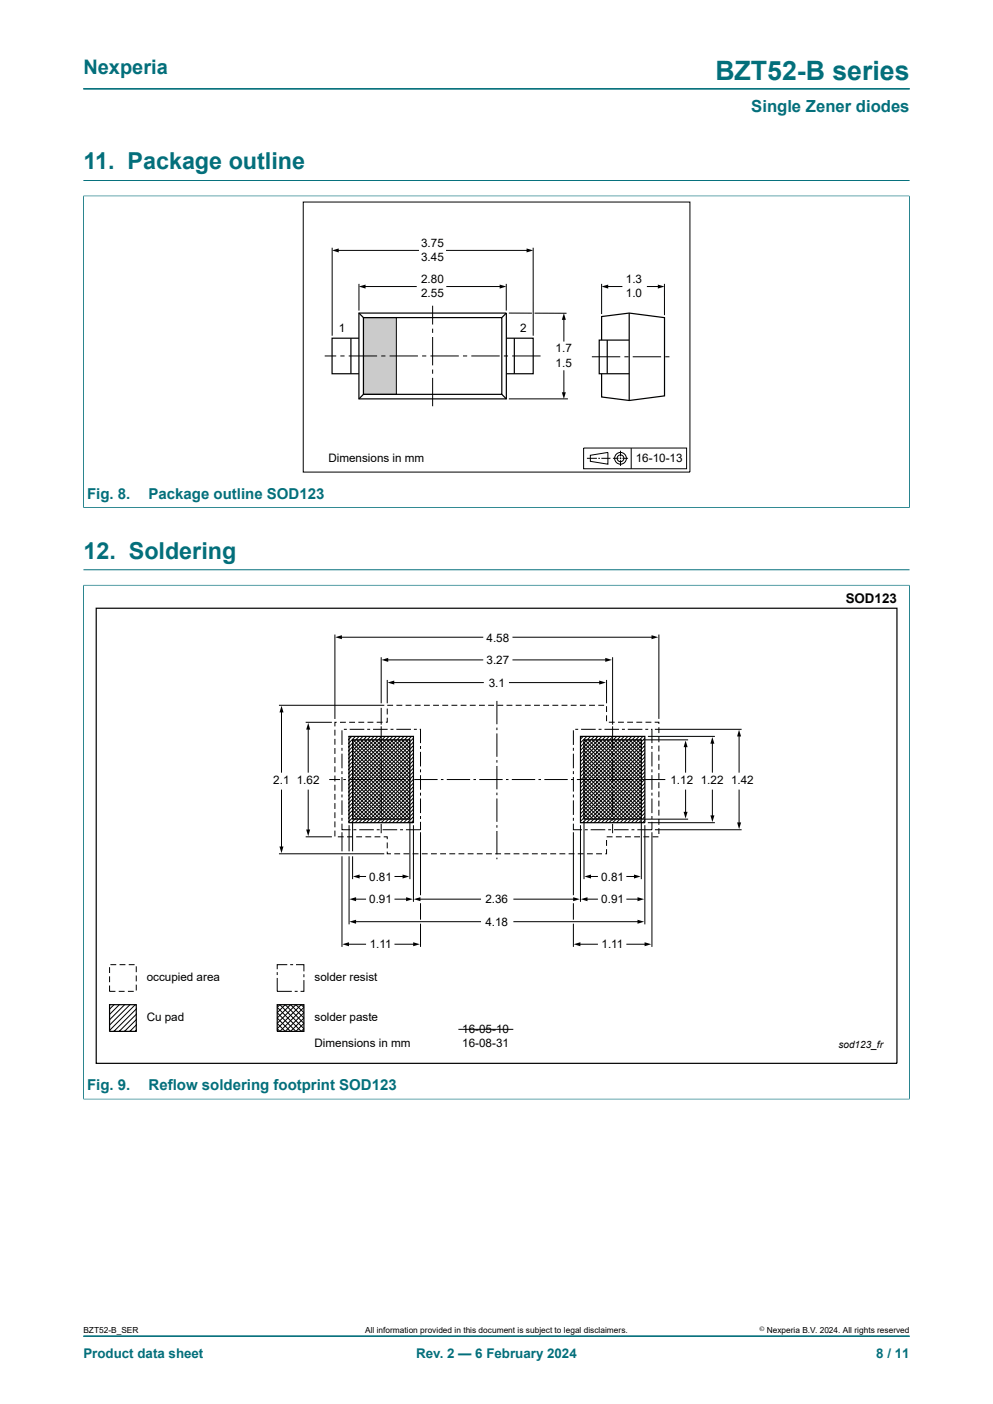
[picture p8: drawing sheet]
<svg xmlns="http://www.w3.org/2000/svg" width="210mm" height="297mm" viewBox="0 0 210 297" stroke-linecap="round" stroke-linejoin="round" font-family="sans-serif">
<path d="M17.6 18.8h174.8M17.6 38.2h174.8M17.6 41.5h174.8M17.6 41.4v66.1M192.4 41.4v66.1M17.6 107.4h174.8" fill="none" stroke="#036f7b" stroke-width=".21"/>
<g fill="none" stroke="#000" stroke-width=".21">
<path d="M64.1 42.7h81.8v57.2h-81.8zM123.4 94.8h21.8v4.4h-21.8zM124.1 97h2.1M124.8 96.3l3.8-.6v2.5l-3.8-.6zM126.5 97h.4M127.2 97h1.9M129.6 97h1.2M131 97h.4M131.2 95.3v1.2M131.2 96.8v.3M131.2 97.4v1.1M131.6 97h1.2"/>
<path d="M133.5 94.8v4.4"/>
<circle cx="131.2" cy="96.9" r=".71"/>
<circle cx="131.2" cy="96.9" r="1.24"/>
</g>
<path d="M76.9 67.2h6.9v16.2h-6.9z" fill="#cbcbcb"/>
<g fill="none" stroke="#000" stroke-width=".21">
<path d="M70.2 52.4v18.6M71.4 53h17.1M94.4 53h17.2M112.8 52.4v18.6M68.7 75.3h2.4M72 75.3h.9M73.7 75.3h6M75.9 60v5.7M76.9 67.2h6.9v16.2h-6.9zM77 60.6h11M80.6 75.3h.9M82.4 75.3h6"/>
<path d="M89.3 75.3h.9M91 75.3h6M91.5 64.7v3.9M91.5 69.5v.9M91.5 71.3v6M91.5 78.2v.9M91.5 79.9v6M94.5 60.6h11.5M97.9 75.3h.9M99.7 75.3h6M106.6 75.3h.8M107.1 60v5.7"/>
<path d="M107.6 66.2h4.9M108.3 75.3h6M113.1 66.2l6.7 .1M119.2 67.4v4.7M119.2 78.4v4.9M125.2 75.5h6M127.2 60v6.4M128.3 60.6h3.2M132 75.5h.9M133.8 75.5h6M136.9 60.6h2.5M140.5 60v6.7"/>
<path d="M140.7 75.5h.9M107.6 84.4h12.5M70.8 134.2v17.9M72 134.8h30.1M80.6 139v9.8M81.8 139.6h20.3M108.5 139.6h19.8M108.5 134.8h29.6M129.6 139v14.3M139.3 134.2v17.9M59 149.2h22.3M59.5 150.4v13"/>
<path d="M64.6 152.8h5.6M65.2 154v9.4M70.8 154.4v1.2M70.8 156.3v1.2M70.8 158.2v1.3M71.2 152.8h-.4v.9M72.3 154.5v3.1M72.3 158.2v.6M72.3 159.4v3.1M72.7 154.3h.6M73.1 152.8h-1.2M73.8 152.8h1.3"/>
<path d="M74 154.3h3M74.5 157.1l12.2 12.2M74.5 157.8l.2 .3M74.5 158.6l12.2 12.3M74.5 159.4l12.2 12.3M74.5 155.7l-.8 .8M74.6 158l12.1 12.1M74.7 156.5l12 12M75.3 155.7l-1.6 1.5M75.4 156.4l11.3 11.3M76.1 155.7l-2.4 2.3M76.2 156.4l10.5 10.5"/>
<path d="M76.9 155.7l-3.2 3.1M77 156.4l9.7 9.7M77 152.8h-1.2M77.4 157.5l-3.7 3.7M77.7 155.7l-4 3.9M77.7 154.3h.6M77.8 156.4l8.9 8.9M78.4 155.7l-4.7 4.7M78.6 156.4l8.1 8.1M78.9 154.3h3.1M79 152.8h-1.3M79.2 155.7l-1.9 1.9"/>
<path d="M79.4 156.4l7.3 7.4M79.7 152.8h1.2M80 155.7l-6.3 6.3M80.2 156.4l6.5 6.6M80.6 149.7v3.6M80.6 153.6v5M80.6 159.3v.5M80.8 155.7l-7.1 7.1M81 156.4l5.7 5.8M81.6 155.7l-7.9 7.9M81.7 156.4l5 5M81.9 151.8v1h-.3"/>
<path d="M81.9 143.8v5M81.9 149.9v1.2M81.9 149.2h1.2M82.4 155.7l-8.7 8.7M82.5 156.4l4.2 4.2M82.6 154.3h.6M83.1 144.4h19.1M83.2 155.7l-9.5 9.4M83.3 156.4l3.4 3.4M83.8 154.3h3.1M83.8 149.2h1.3M84 155.7l-10.3 10.2"/>
<path d="M84.1 156.4l2.6 2.6M84.8 155.7l-7.5 7.5M84.9 156.4l1.8 1.8M85.6 155.7l-11.9 11.8M85.7 156.4l1 1M85.8 149.2h1.2M86.3 155.7l-12.6 12.6M86.5 156.4l.2 .2M87.1 155.7l-13.4 13.4M87.5 159.3l-13.8 13.8M87.5 156.1l-13.8 13.8M87.5 156.9l-13.8 13.8"/>
<path d="M87.5 157.7l-13.8 13.8M87.5 158.5l-10.2 10.2M87.5 154.3h.6M87.7 149.2h1.3M88.8 154.3h.1v2.9M88.9 157.8v.6M88.9 159v3.1M89.7 149.2h1.2M91.6 149.2h1.2M93.5 149.2h1.3M95.5 149.2h1.2M97.4 149.2h1.3"/>
<path d="M99.4 149.2h1.2M101.3 149.2h1.2M103.2 149.2h1.3M105.1 148.3v4.9M105.1 153.9v.5M105.1 155.1v5M105.2 149.2h1.2M107.1 149.2h1.3M107.7 144.4h19.3M109.1 149.2h1.2M111 149.2h1.2M112.9 149.2h1.3"/>
<path d="M114.9 149.2h1.2M116.8 149.2h1.3M118.8 149.2h1.2M120.7 149.2h1.2M121.3 154.5v3.1M121.3 158.2v.6M121.3 159.4v3.1M121.7 154.3h.6M122.6 149.2h1.3M122.9 154.3h3.1M123.4 157.1l12.3 12.2M123.4 157.9l12.3 12.2"/>
<path d="M123.4 158.7l.3 .2M123.4 159.4l12.3 12.3M123.4 155.7l-.7 .7M123.6 158.8l12.1 12.1M123.6 156.4l12.1 12.1M124.2 155.7l-1.5 1.5M124.4 156.4l11.3 11.3M124.6 149.2h1.2M125 155.7l-2.3 2.3M125.2 156.4l10.5 10.5M125.8 155.7l-3.1 3.1M125.9 156.4l9.8 9.7"/>
<path d="M126.5 149.2h1.3M126.6 155.7l-3.9 3.9M126.6 154.3h.6M126.7 156.4l9 9M127.4 155.7l-4.7 4.7M127.5 156.4l8.2 8.2M127.8 154.3h3.1M128.2 155.7l-5.5 5.5M128.3 143.8v5M128.3 149.4v1.2M128.3 151.3v1.3M128.3 156.4l7.4 7.4"/>
<path d="M128.8 152.8h1.2M129 155.7l-6.3 6.3M129.1 156.4l6.6 6.6M129.6 153.6v5M129.6 159.3v.5M129.8 155.7l-7.1 7.1M129.9 156.4l5.8 5.8M130.5 155.7l-7.8 7.8M130.7 156.4l5 5M130.7 152.8h1.2M131.3 155.7l-8.6 8.6M131.5 156.4l4.2 4.2"/>
<path d="M131.5 154.3h.7M132.1 155.7l-9.4 9.4M132.3 156.4l3.4 3.4M132.6 152.8h1.3M132.8 154.3h3.1M132.9 155.7l-10.2 10.2M133.1 156.4l2.6 2.6M133.7 155.7l-11 11M133.8 156.4l1.9 1.8M134.5 155.7l-11.8 11.8M134.6 152.8h1.2M134.6 156.4l1.1 1.1"/>
<path d="M135.3 155.7l-12.6 12.6M135.4 156.4l.3 .3M136 156.5h9.5M136.1 155.7l-13.4 13.4M136.4 156.1l-13.7 13.8M136.4 156.9l-13.7 13.8M136.4 157.7l-13.7 13.7M136.4 158.5l-13.7 13.7M136.4 159.3l-13.7 13.7M136.5 154.3h.6M136.5 152.8h1.3M137 155.8h14.2"/>
<path d="M137.7 154.3h.2v2.9M137.9 157.8v.6M137.9 159v3.1M138.5 152.8h.8v.3M138.5 154.3h18.3M139.3 153.8v1.3M139.3 155.8v1.2M139.3 157.7v1.3M139.3 159.7v1.2M145 157.7v5.7M150.7 157v6.4M156.3 155.5v7.9"/>
<path d="M59.5 167v12.4M64.6 177h5.6M65.2 167v8.8M69.6 164.9h2.3M70.8 160.2v1.2M70.8 162.1v1.3M70.8 164.1v1.2M70.8 166v1.2M70.8 167.9v1.3M70.8 169.9v1.2M70.8 171.8v1.3M70.8 173.8v1.2"/>
<path d="M70.8 175.7v1.2M71.4 177h1.3M72.3 174.2v1.3h1.8M72.3 163.1v.7M72.3 164.4v3.1M72.3 168.1v.6M72.3 169.3v3.1M72.3 173v.6M72.3 176.1v4M72.6 164.9h.5M73.4 177h1.2M73.8 174.6v5.5"/>
<path d="M73.8 164.9h5M74.5 160.2l12.2 12.2M74.5 161l12.2 12.2M74.5 161.8l.2 .2M74.5 162.6l10.7 10.7M74.5 163.4l.2 .2M74.5 164.2l9.1 9.1M74.5 165l8.3 8.3M74.5 165.7l7.5 7.6M74.5 166.5l6.7 6.8M74.5 167.3l.2 .3M74.5 168.1l5.1 5.2"/>
<path d="M74.5 168.9l4.4 4.4M74.5 169.7l3.6 3.6M74.5 170.5l2.8 2.8M74.5 171.3l2 2M74.5 172.1l1.2 1.2M74.5 172.9l.4 .4M74.6 173.6v6.5M74.6 161.9l11.4 11.4M74.6 163.5l9.8 9.8M74.6 167.5l5.8 5.8M74.7 175.5h.7M75.3 177h1.3"/>
<path d="M76 175.5h3.1M77.3 177h1.2M77.4 163.1l-3.7 3.6M77.4 168.6l-3.7 3.7M79.2 177h1.2M79.5 164.9h.5M79.7 175.5h.6M80.6 160.5v5M80.6 166.2v.5M80.6 167.4v4.9M80.6 173v.6M80.6 174.3v2"/>
<path d="M80.7 164.9h5M80.9 175.5h3.1M81.2 177h.7v.5M81.9 178.2v1.3M84.6 175.5h.6M86.4 164.9h.5M86.7 173.6v12.4M87.4 174.6v16.2M87.5 160.1l-13.8 13.7M87.5 160.9l-13.2 13.2M87.5 161.7l-12.4 12.4M87.5 162.5l-11.6 11.6"/>
<path d="M87.5 163.3l-10.8 10.8M87.5 164l-10.1 10.1M87.5 164.8l-9.3 9.3M87.5 165.6l-8.5 8.5M87.5 166.4l-7.7 7.7M87.5 167.2l-6.9 6.9M87.5 168l-6.1 6.1M87.5 168.8l-5.3 5.3M87.5 169.6l-4.5 4.5M87.5 170.4l-3.7 3.7M87.5 171.2l-2.9 2.9M87.5 171.9l-2.2 2.2"/>
<path d="M87.5 172.7l-1.4 1.4M87.5 173.5l-.6 .6M87.6 164.9h4.9M88.9 173.9v1.6h-3.1M88.9 162.7v.7M88.9 164v3.1M88.9 167.7v.6M88.9 168.9v3.1M88.9 172.6v.6M88.9 176.1v13.3M93.2 164.9h.6M94.5 164.9h4.9"/>
<path d="M100.1 164.9h.6M101.4 164.9h4.9M105.1 160.8v.5M105.1 162v5M105.1 167.7v.5M105.1 168.9v4.9M105.1 174.6v.5M105.1 175.8v4.9M107 164.9h.5M108.2 164.9h5M113.9 164.9h.5M115.1 164.9h5"/>
<path d="M120.8 164.9h.5M121.3 174.2v1.3h1.8M121.3 163.1v.7M121.3 164.4v3.1M121.3 168.1v.6M121.3 169.3v3.1M121.3 173v.6M121.3 176.1v13.3M122 164.9h4.9M122.8 174.6v16.2M123.4 160.2l12.3 12.3M123.4 161l12.3 12.3"/>
<path d="M123.4 161.8l11.5 11.5M123.4 162.6l.3 .2M123.4 163.4l9.9 9.9M123.4 164.2l9.1 9.1M123.4 165l8.3 8.3M123.4 165.8l7.6 7.5M123.4 166.6l6.8 6.7M123.4 167.4l6 5.9M123.4 168.1l.3 .3M123.4 168.9l4.4 4.4M123.4 169.7l3.6 3.6M123.4 170.5l2.8 2.8"/>
<path d="M123.4 171.3l2 2M123.4 172.1l1.2 1.2M123.4 172.9l.4 .4M123.5 173.6v12.4M123.6 162.7l10.5 10.6M123.6 168.3l5 5M123.7 175.5h.6M124.9 175.5h3.1M127.6 164.9h.6M128.3 179.6v1h-.3M128.3 177.7v1.2M128.3 177h1.2"/>
<path d="M128.6 175.5h.6M128.9 164.9h4.9M129.6 160.5v5M129.6 166.2v.5M129.6 167.4v4.9M129.6 173v.6M129.6 174.3v2M129.9 175.5h3M130.2 177h1.3M132.2 177h1.2M133.6 175.5h.6M134.1 177h1.3"/>
<path d="M134.5 164.9h.6M135.6 173.6v12.4M135.8 164.9h4.9M135.9 173.3h9.6M136.1 177h1.2M136.4 174.6v20.9M136.4 160.1l-13.7 13.7M136.4 160.9l-13.2 13.2M136.4 161.6l-12.4 12.5M136.4 162.4l-11.6 11.7M136.4 163.2l-10.8 10.9M136.4 164l-10 10.1"/>
<path d="M136.4 164.8l-9.2 9.3M136.4 165.6l-8.4 8.5M136.4 166.4l-7.6 7.7M136.4 167.2l-6.9 6.9M136.4 168l-6.1 6.1M136.4 168.8l-5.3 5.3M136.4 169.6l-4.5 4.5M136.4 170.3l-3.7 3.8M136.4 171.1l-2.9 3M136.4 171.9l-2.1 2.2M136.4 172.7l-1.3 1.4M136.4 173.5l-.5 .6"/>
<path d="M137 174h14.2M137.9 173.9v1.6h-3.1M137.9 162.7v.7M137.9 164v3.1M137.9 167.7v.6M137.9 168.9v3.1M137.9 172.6v.6M137.9 176.1v24.2M138 177h1.2M138.5 175.5h18.3M139.3 161.6v1.2M139.3 163.5v1.3"/>
<path d="M139.3 165.5v1.2M139.3 167.4v1.3M139.3 169.4v1.2M139.3 171.3v1.2M139.3 173.2v1.3M139.3 175.2v1.2M145 167v5.1M150.7 167v5.8M156.3 167v7.3M59 180.6h22.3M72.3 181.1v19.2M73.5 199.7h3.8"/>
<path d="M73.8 181.1v14.4M74.6 181.1v4.9M75 190.2h2.3M75 195h26.6M75.8 185.4h1.5M81.9 180.2v.4h.8M83.4 180.6h1.2M83.5 185.4h1.9M83.5 190.2h2.7M83.5 199.7h4.2M85.3 180.6h1.3M87.3 180.6h1.2"/>
<path d="M88.6 190.2h13M88.9 191.1v3.4M88.9 195.4v4.9M89.2 180.6h1.2M91.1 180.6h1.3M93.1 180.6h1.2M95 180.6h1.3M97 180.6h1.2M98.9 180.6h1.2M100.8 180.6h1.3M102.8 180.6h1.2M104.7 180.6h1.3"/>
<path d="M105.1 181.4v.4M106.7 180.6h1.2M108.6 180.6h1.2M108.7 190.2h12.8M108.7 195h26.4M110.5 180.6h1.3M112.5 180.6h1.2M114.4 180.6h1.3M116.4 180.6h1.2M118.3 180.6h1.2M120.3 180.6h1.2M121.3 191.1v3.4"/>
<path d="M121.3 195.4v4.9M122.2 180.6h1.2M122.5 199.7h3.8M124 190.2h2.3M124.1 180.6h1.3M124.7 185.4h1.6M126.1 180.6h1.2M132.6 185.4h1.8M132.6 190.2h2.5M132.6 199.7h4M23.2 208.5v1.2h1.2M23.2 204.6v1.2"/>
<path d="M23.2 206.5v1.3M23.3 204.1h1.3M24.2 212.4l-1.1 1.2M25.1 209.7h1.2M25.3 204.1h1.2M25.3 212.4l-2.2 2.3M26.5 212.4l-3.4 3.4M27.1 209.7h1.2M27.2 204.1h1.3M27.6 212.4l-4.5 4.5M28.7 212.4l-5.6 5.6M28.8 204.4v1.3"/>
<path d="M28.8 206.4v1.2M28.8 208.3v1.2M28.8 213.4l-4.7 4.8M28.8 214.5l-3.6 3.7M28.8 215.7l-2.5 2.5M28.8 216.8l-1.4 1.4M28.8 217.9l-.2 .3M58.6 206.9v2.8h3.1M58.6 205.6v.7M58.6 213.1l.6-.6 5.1 5.1-.6 .6-5.1-5.1M58.6 214.2l1.7-1.7 4 4-1.7 1.7zM58.6 215.3l2.8-2.8 2.9 2.9-2.9 2.8z"/>
<path d="M58.6 216.5l4-4 1.7 1.7-4 4zM60.8 204.1h-2.2v.9M61.4 204.1h.6M62.3 209.7h.6M62.6 204.1h1.7v1.4M64.3 207.3v2.4h-.7M64.3 206.1v.6M64.3 213.1l-.6-.6-5.1 5.1 .6 .6 5.1-5.1M96.9 217.7h11.7"/>
</g>
<g fill="#000">
<path d="M70.2 53l1.4-.4v.8zM111.4 52.6l1.4 .4-1.4 .4zM75.9 60.6l1.4-.4v.8zM105.7 60.2l1.4 .4-1.4 .4zM119.2 66.2l.5 1.5h-.9zM127.2 60.6l1.4-.4v.8zM139.1 60.2l1.4 .4-1.4 .4zM118.8 83h.9l-.5 1.4zM70.9 134.8l1.4-.4v.8zM80.7 139.6l1.4-.4v.8zM128 139.2l1.4 .4-1.4 .4zM137.8 134.4l1.4 .4-1.4 .4z"/>
<path d="M59.5 149.3l.5 1.4h-.9zM65.2 152.9l.4 1.4h-.8zM82 144.4l1.4-.4v.8zM126.7 144l1.4 .4-1.4 .4zM145 156.6l.4 1.5h-.8zM150.6 155.9l.5 1.4h-.9zM156.3 154.4l.4 1.4h-.8zM59.1 179.1h.8l-.4 1.4zM64.7 175.5h.9l-.4 1.4zM144.6 171.7h.8l-.4 1.4zM150.2 172.5h.9l-.4 1.4zM155.9 174h.8l-.4 1.4z"/>
<path d="M73.9 190.2l1.4-.4v.8zM73.9 195l1.4-.4v.8zM74.6 185.4l1.4-.4v.8zM85.1 185l1.4 .4-1.4 .4zM85.9 189.8l1.4 .4-1.4 .4zM87.5 190.2l1.4-.4v.8zM121.2 189.8l1.4 .4-1.4 .4zM122.8 190.2l1.4-.4v.8zM123.6 185.4l1.4-.4v.8zM134.1 185l1.4 .4-1.4 .4zM134.8 194.6l1.4 .4-1.4 .4zM134.8 189.8l1.4 .4-1.4 .4z"/>
<path d="M72.4 199.7l1.4-.4v.9zM87.4 199.3l1.4 .4-1.4 .5zM121.3 199.7l1.4-.4v.9zM136.3 199.3l1.4 .4-1.4 .5z"/>
</g>
<g fill="none" stroke="#000" stroke-width=".25">
<path d="M74.2 71.5v7.6M75.9 66.2h31.2v18.2h-31.2zM75.9 71.5h-5.7v7.6h5.7M75.9 66.2l1 1M76.9 67.2h29.2v16.2h-29.2zM107.1 71.5h5.7v7.6h-5.7M107.1 66.2l-1 1M108.8 71.5v7.6M127.2 71.9v-4.9l5.9-.8 7.4 1v16.5l-7.4 1-5.9-.7v-4.9M128.4 71.9v7.2M133 71.9h-6.3v7.2h6.4M133.1 66.2v18.5"/>
<path d="M76.9 83.4l-1 1M106.1 83.4l1 1M20.3 128.7h169.4v96.2h-169.4zM73.8 155.8h13.6v18.2h-13.6zM74.6 156.5h12.1v16.8h-12.1zM122.8 155.8h13.6v18.2h-13.6zM123.5 156.5h12.1v16.8h-12.1zM23.2 212.5h5.6v5.7h-5.6zM58.6 212.5h5.7v5.7h-5.7z"/>
</g>
<path d="M17.6 41.5v65.8M17.7 41.5h174.6M192.4 41.5v65.8M17.7 107.4h174.6M17.6 123.8h174.8M17.6 123.7v108.9M17.6 120.5h174.8M192.4 123.7v108.9M17.6 232.5h174.8M17.6 282.6h174.8" fill="none" stroke="#036f7b" stroke-width=".21"/>
<text font-size="5.6" fill="#036f7b" x="151.3" y="16.8">BZT52-B series</text>
<g font-size="4.9" fill="#036f7b">
<text x="17.6" y="35.9">11. Package outline</text>
<text x="17.6" y="118.2">12. Soldering</text>
</g>
<text font-size="4.2" fill="#036f7b" x="17.6" y="15.6">Nexperia</text>
<text font-size="3.5" fill="#036f7b" x="158.9" y="23.7">Single Zener diodes</text>
<g font-size="3.2" fill="#036f7b">
<text x="18.4" y="105.5">Fig. 8.</text>
<text x="31.4" y="105.5">Package outline SOD123</text>
<text x="18.4" y="230.6">Fig. 9.</text>
<text x="31.4" y="230.6">Reflow soldering footprint SOD123</text>
</g>
<text font-size="2.8" x="178.9" y="127.5">SOD123</text>
<g font-size="2.8" fill="#036f7b">
<text x="17.6" y="287.2">Product data sheet</text>
<text x="88" y="287.2">Rev. 2 — 6 February 2024</text>
<text x="185.3" y="287.2">8 / 11</text>
</g>
<g font-size="2.5">
<text x="89.1" y="52.3">3.75</text>
<text x="89.1" y="55.2">3.45</text>
<text x="89.1" y="59.9">2.80</text>
<text x="132.4" y="59.9">1.3</text>
<text x="89.1" y="62.9">2.55</text>
<text x="132.4" y="62.9">1.0</text>
<text x="71.7" y="70.2">1</text>
<text x="110" y="70.2">2</text>
<text x="117.5" y="74.6">1.7</text>
<text x="117.5" y="77.5">1.5</text>
<text x="69.4" y="97.8">Dimensions in mm</text>
<text x="134.5" y="97.8">16-10-13</text>
<text x="102.9" y="135.7">4.58</text>
<text x="102.9" y="140.5">3.27</text>
<text x="103.3" y="145.3">3.1</text>
<text x="57.8" y="165.8">2.1</text>
<text x="62.8" y="165.8">1.62</text>
<text x="141.8" y="165.8">1.12</text>
<text x="148.2" y="165.8">1.22</text>
<text x="154.6" y="165.8">1.42</text>
<text x="78.1" y="186.3">0.81</text>
<text x="78.1" y="191.1">0.91</text>
<text x="102.7" y="191.1">2.36</text>
<text x="127.2" y="186.3">0.81</text>
<text x="127.2" y="191.1">0.91</text>
<text x="102.7" y="195.9">4.18</text>
<text x="78.2" y="200.6">1.11</text>
<text x="127.2" y="200.6">1.11</text>
<text x="31" y="207.5">occupied area</text>
<text x="66.5" y="207.5">solder resist</text>
<text x="31" y="216">Cu pad</text>
<text x="66.5" y="216">solder paste</text>
<text x="66.5" y="221.5">Dimensions in mm</text>
<text x="97.8" y="218.6">16-05-10</text>
<text x="97.8" y="221.5">16-08-31</text>
</g>
<text font-size="2.1" x="177.3" y="221.6">sod123_fr</text>
<g font-size="1.8">
<text x="17.6" y="282">BZT52-B_SER</text>
<text x="77.2" y="282">All information provided in this document is subject to legal disclaimers.</text>
<text x="162.2" y="282">Nexperia B.V. 2024. All rights reserved</text>
</g>
<text font-size="1.4" x="160.6" y="281.6">©</text>
</svg>
